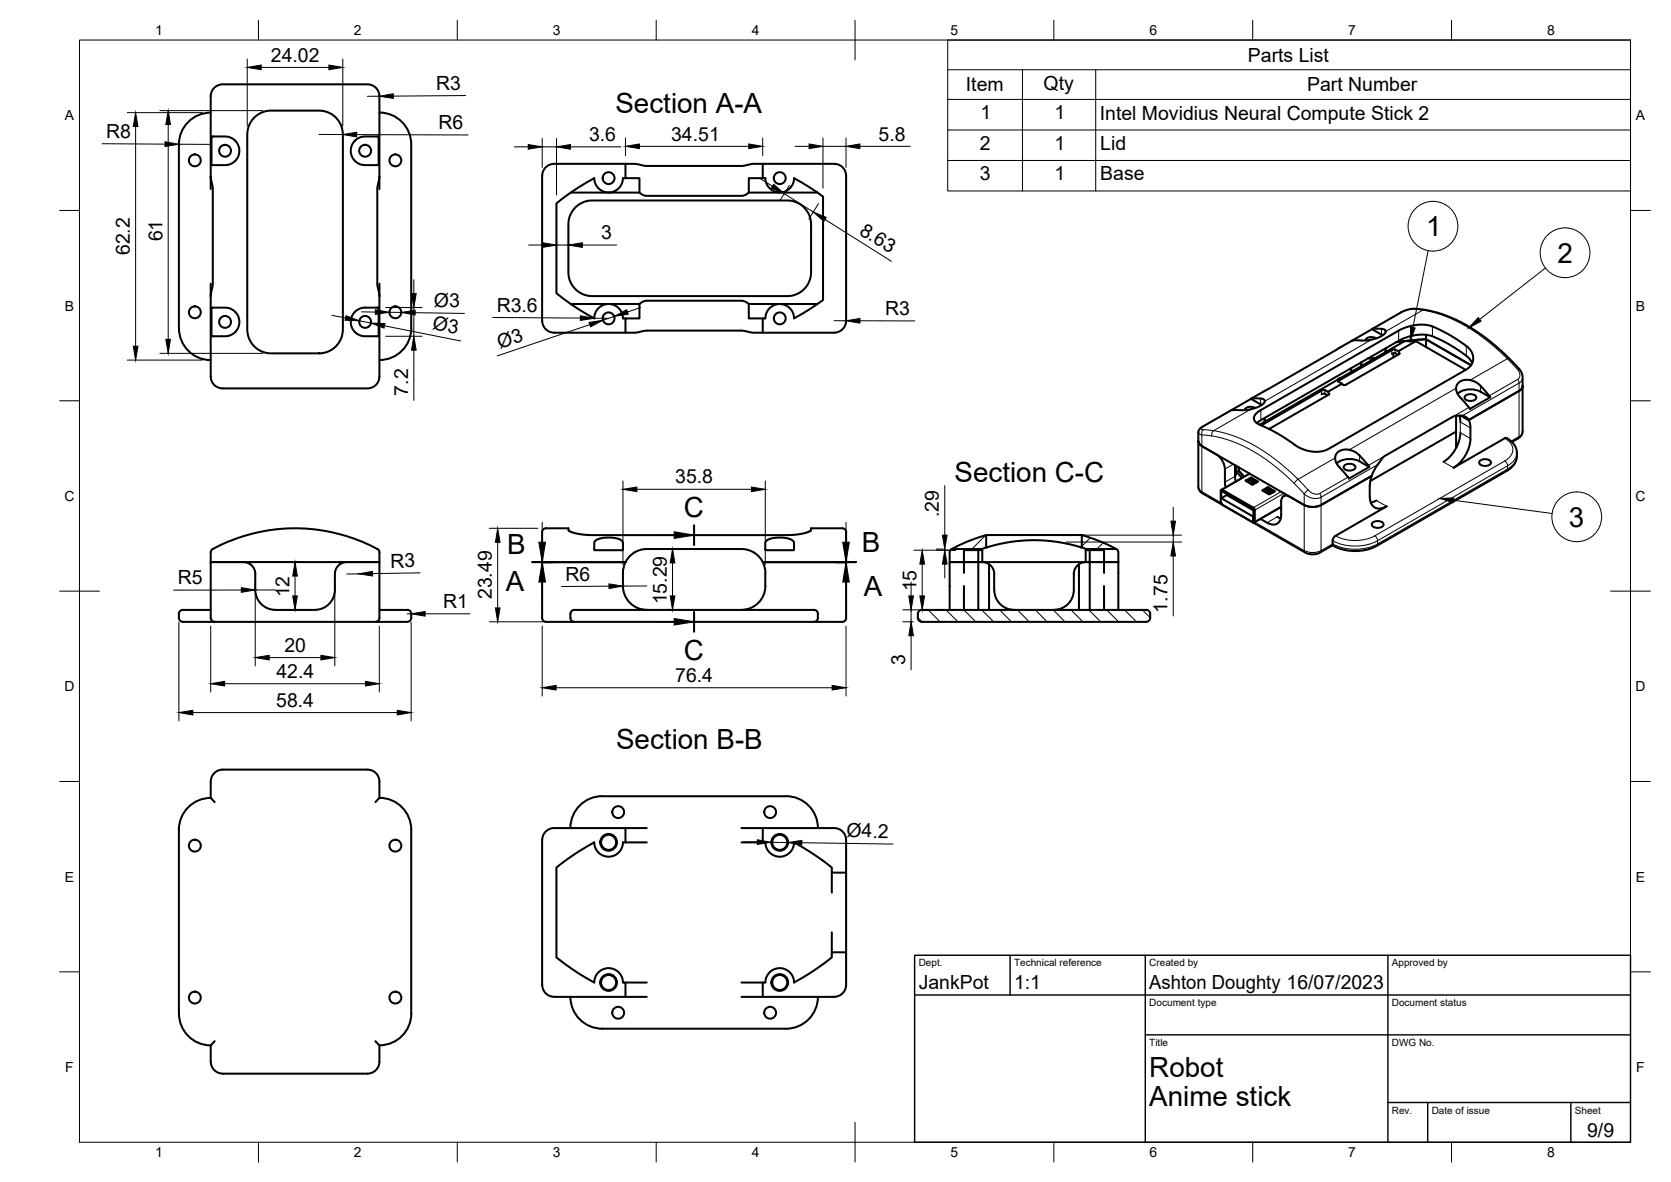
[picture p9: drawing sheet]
<svg xmlns="http://www.w3.org/2000/svg" width="420mm" height="297mm" viewBox="0 0 420 297" stroke-linecap="round" stroke-linejoin="round" font-family="sans-serif">
<!-- layer: Visible -->
<g fill="none" stroke="#000" stroke-width=".51">
<path d="M45 36.3v46.2a8 8 0 0 0 8 8M53 28.3a8 8 0 0 0-8 8M53.2 34.3l4.1 .1 1 .3 .9 .7 .8 1.3 .2 1.6-.4 1.2-.8 1.1-1.1 .7-.7 .2h-4zM64.1 29.4l1.8-1.2 1.7-.4h13.2l1.7 .4 1.6 1 1.2 1.5 .6 1.3 .3 1.8v49.5l-.5 1.8-.8 1.4-1.2 1.2-1.6 .8-1.6 .3-13.5-.1-1.3-.4-1.4-.9-1.3-1.5-.6-1.3-.2-1.8v-49l.4-2.3zM89.2 35.4l.9-.7 1-.3 4.1-.1v7.2h-4l-1.1-.4-.9-.7-.7-1-.3-1.1 .2-1.6zM95.4 28.3a8 8 0 0 1 8 8M103.4 36.3v46.2a8 8 0 0 1-8 8M53 44.4l.5 2.9v24.2l-.5 2.9M53 44.4v-20.6l.4-1.1 .6-.8 .8-.5 1-.2h36.8l1.3 .4 1.1 1.1 .4 1.3v20.4M53 44.4v3.1M95.4 44.4l-.5 2.9v24.2l.5 2.9M95.4 44.4v3.1"/>
<path d="M143.5 48.4h17.3l.9 .6 .7 .2h24.2l.7-.2 1-.6h17.2M144.5 52.3l1.8-1.3 2.3-.6h49.6l1.5 .2 1.5 .7 1.3 1.2 .8 1.2 .6 1.7v13.2l-.2 1.6-.9 1.8-1.4 1.3-1.6 .8-1.6 .3h-49.6l-1.4-.2-1.8-.9-1.2-1.2-.8-1.4-.5-1.7v-13.2l.5-1.7zM157.3 41.2h-18a3 3 0 0 0-3 3v36.4a2.99 2.99 0 0 0 3 3h18M157.3 44.8h-.7a3.6 3.6 0 0 1-3.6 3.6 3.6 3.6 0 0 1-3.6-3.6l-3.9 2.3-5.6 4v22.6l5.6 4 3.9 2.3a3.6 3.6 0 0 1 3.6-3.6 3.6 3.6 0 0 1 3.6 3.6h.7M191.8 41.2h-2.4l-2.8 .5h-24.2l-2.7-.5h-2.4v3.6h3.5v3.6M191.8 44.8h-3.5v3.6M192.4 44.8h-.6v-3.6h18a2.99 2.99 0 0 1 2.9 3v36.4a2.99 2.99 0 0 1-2.9 3h-18M192.4 44.8a3.6 3.6 0 0 0 3.7 3.6 3.6 3.6 0 0 0 3.6-3.6l3.7 2.2 3.5 2.4v26l-3.5 2.4-3.8 2.2a3.6 3.6 0 0 0-3.5-3.6 3.6 3.6 0 0 0-3.7 3.6M53 74.4v20.6l.4 1.1 .6 .8 .8 .5 1 .2h36.8l1.3-.4 1.1-1.1 .4-1.3v-20.4M53 71.3v3.1M53.2 77.3l4 .1 1 .3 1 .7 .8 1.3 .2 1.5-.3 1.2-.9 1.2-1 .6-1 .3h-3.8zM89.2 78.4l.9-.7 1.1-.3 4-.1v7.2l-4.1-.1-1-.3-.9-.7-.7-1-.3-1.2 .2-1.5z"/>
<path d="M95.4 71.3v3.1M143.5 76.4h17.3M160.8 76.4l.7-.5 .9-.3h24.5l1.4 .8v3.6h3.5v3.6h-2.4l-2.8-.5h-24.2l-2.7 .5h-2.4v-3.6h3.5zM188.3 76.4h17.2M191.8 80h.6M332.3 99.1l.7-.2 .8 .4M336.4 95.8l1.3 .9h.7M336.4 95.8l13.7-7.9 .7-.1 .8 .5 .3 .6-13.5 7.8M337.3 94.9l-.9 .5M337.4 96.4l-3.5 2.1M339.7 92.5v1M342.3 91v.7v-.6"/>
<path d="M345 82.7l2.7 1.6M345 82.7l-5 2.9M345 82.7h2.8l.5 .3 .1 .4-.4 .6-.7 .5-1.8 .7-2.1 .4h-3.4l-25.4 14.6M345 82.7l7.9-4.5 1.9-.6h1.9l4.7 1 4.8 1.8 4.4 2.4 4.7 3.5 3.2 2.8 3.2 3.3 .8 1 .3 .9v14.5l-.6 1.1-2 1.2M345.7 90h-1.7M346 85a1.83 1.83 0 0 0-2.7 .5M348.4 87.5v1M348.4 88l-.1 .5M350 88.9l.7-.2 .8 .4M350.4 88.8v1M351.1 86l7.5-.8 11.3 6.6M351.6 88.3l4.4-2.6 12.5 7.2"/>
<path d="M356 85.7h-2.8l-36.5 21M358.6 84.1v3.1M366.5 99a5.1 5.1 0 0 1 5.8-.6l2.4 1.4M366.7 96.2l.8-.5 1.1-.3 .9 .1 1.3 .4 1.5 1.1 2.4 2.8-5.1 3-2.7-3.2-.5-.9-.3-1.4zM368.4 99.5a1.95 1.95 0 0 1 2.8 .3 1.29 1.29 0 0 1-1.7 1 .9 .9 0 0 1-1-.3 .9 .9 0 0 1-.1-1zM370.2 91.3l-1-1.5-2.1-1.5-3.7-2.3-3-1.4-2.6-.5-3.4 .4-2.5 1-34.9 20.1-1 .7M382.8 97a1.49 1.49 0 0 1-.8 1.2l-12.7 7.4M301.3 110.9a1.49 1.49 0 0 0 .9 1.2M308 117.9l-.2-1.2-1-1.7-.9-.8-3.7-2.1 25.7 14.8M308 117.9v3.3M309.7 103l-7.3 4.2-.8 .6-.2 .5-.1 14.2 .3 .8 .7 .7 26.3 15.1 1.2 .2 1.6-.2 3.7-2.1M309.7 103.1h2.2"/>
<path d="M310.5 116.9l.2 4.1M310.7 117v1.3l1.6 1.8M311 118.6l-.5 1.2M311.4 117.4v.9l1.4 1.5-1.4-1.5zM314.2 119l-7.1 4.1M314.6 100.2h2.6l.6 .2 .2 .4-.6 .9-1.3 .7-2.2 .6-2 .1M315.6 102.5a1.83 1.83 0 0 0-2.7 .6M315.7 104.1l1.1-.9 35.1-20.2 2.5-1 2-.4h1.6l1.4 .2 1.6 .6 4 2 3.2 2.1 1.3 1.2 .8 1.4 .1 1-.2 1.1-.5 .8-.7 .7-35.1 20.2-1.1 .4-1.4 .2h-1.5l-1.6-.4-1.7-.7-5.3-3.4-5.5-2.8-.5-1 .1-.6zM317 101.6l-2.4-1.4-5 2.9M317 101.6l.3 .2M317.1 106.9l15.2-8.7 .7-.2 .9 .5 .3 .6-15.1 8.7M318 105v1"/>
<path d="M318.1 105.5l-.2 .5M338 117a1.95 1.95 0 0 1 2.8 .3 1.29 1.29 0 0 1-1.7 1 .9 .9 0 0 1-1-.3 .9 .9 0 0 1-.1-1zM341.9 114.5l-1.1-.9-1.6-.6h-1.4l-1 .4-.7 .5-.4 1 .3 1.4 .8 1.1M341.9 116l2.4 1.4M341.9 114.5l2.4 2.8M341.9 115.9a5.3 5.3 0 0 0-5.8 .6M344.3 117.4l-5.1 2.9-2.4-2.9M344.9 119.6l-13.3 7.6-1.9 .2-1.8-.5M346.5 116.7a9.3 9.3 0 0 0-2.1 5.4 5.9 5.9 0 0 0 1 5.3 2.72 2.72 0 0 0 3.3-.2l-12.9 7.5-.5 .5-.2 .7M366.1 104.5l.1 8M366.1 108.5l-21.6 12.4M366.9 104.4l.3 1.6"/>
<path d="M367.2 108.7a9.4 9.4 0 0 1-4.2 7.4M367.4 104.5l1.9 1.1M367.7 104.5h-1.2l-1.2 .3-17 9.7-.6 .5-1.3 1.7M367.7 104.5l1.1 .4 .5 .6M369.3 105.5l.4 1.1v.9a10.3 10.3 0 0 1-2.9 9l-1.3 1 13-7.4h.4l1.3 1 .7 .8 .4 1.2 .1 1.8-.2 1-.7 1.1-1.1 1-33.4 19.3-2.6 .9-3 .3-2.9-.4-2.4-1.1M372.1 115.9a1.95 1.95 0 0 1 2.8 .2 1.29 1.29 0 0 1-1.7 1 .9 .9 0 0 1-1-.3 .9 .9 0 0 1-.1-.9zM53.5 138l3.8-1.9 6.5-2.1 3.7-.7 5.7-.5 5.8 .2 5.2 .9 4.6 1.4 4 1.6 2.1 1.1M94.9 137.9l.5 .7v2.7h-42.4v-2.7l.5-.7M137.3 132.8h5.6l.1 .6 .9 .4 2.4 .5 2.3 .2h49.6l2.4-.2 2-.4 1.3-.5v-.6h7.9a.97 .97 0 0 1 1 .9M137.3 132.7a1.09 1.09 0 0 0-1 1.2v21.4a1.01 1.01 0 0 0 1 1M149.6 136l.8-.5 1.3-.3 1.8-.1 1.8 .3 .9 .3 .4 .5v2.1h-7.2v-1.9zM159.5 138.9l1.3-.7 1.5-.2h24.4l2 .4a6.2 6.2 0 0 1 3.1 2.9"/>
<path d="M159.5 138.8l-1.3 1.1-.9 1.4M192.7 135.9l1-.5 1.5-.3h1.7l1.8 .4 .6 .3 .3 .5v2h-7.2v-1.8zM212.7 133.8v21.5M239.3 138l3.7-1.8 5-1.7v3.1l-1.2 .4zM239.3 138l-.5 .7v2.6h3.6v-3.1h3.6M246 138.2h1v3.1M246 138.2v15.1M246.8 138l-.8 .2M248 137.6l5.4-1.3 6-.6 3.2 .1 3.5 .4 5.9 1.4M248 134.5h.1M248 134.5h24v3.1l1.2 .4h7.5l-3.8-1.8-4.9-1.7M273.2 138l.8 .2h3.6v3.1"/>
<path d="M280.7 138l.5 .7v2.6h-38.8h4.6M306.9 123.4l.3-.1 8 4.5 .1 3.4-.3 .1-7.8-4.5-.3-.5v-2.9M307 123.3l.4-.2 7.8 4.5M307.1 125.2l8 4.6M307.1 126.4l.1 .2zM307.2 123.4l7.9 4.6M307.2 123.4l-.1 .1v1.7M308 121.1l.2 1.4M308.5 124.4l6.7 3.9M308.6 124.2l-1.5 1M309.2 124.6h.1M313.2 120.7l1.7 1.1 1.3-.7"/>
<path d="M313.4 120.9l1.2-.7 1.5 .9M314.5 120l-1.3 .7M314.5 120h.2M314.7 120l1.5 .9M314.7 120.3v.4l.5 .3-.5 .3M314.7 120.6l-1 .5M314.8 121.5l-.2 .2M315 127.9l.2 .2M315.1 131l-.1 .1M315.2 128.2v2.8l-.2 .1 .2-.1v-1.2M315.2 121.1h.1M315.2 127.6l.3 .6v2.8v.2l-.4 .1"/>
<path d="M315.2 121v.1M315.3 120.7v.4M315.3 121.6l-.6 .1M315.8 121l-1.5 .4M315.8 121.3l-1 .2M316.2 120.9v.2M316.9 130.4l1.7 1M317.5 123.2l1.3-.8 1.7 1-1.5 .8M317.5 123.3l1.5 .9M317.5 123.2v.1M317.6 123.4l1.2-.7 1.6 .9M318.6 123.1l-.9 .2"/>
<path d="M318.6 122.9l-.4 .1M318.9 122.9l-.3 .2h.2M319.1 123l-.3 .1 .3-.3v.6M319.1 123.4l.4 .2M319.1 123.4l-.8 .4M319.5 123.1v.5M319.6 124l-.5 .1M320 123.7l-1.1 .4M320 123.7h.1M320.1 123.4l-1.6 .5M321.2 129.9l.8 .4M322.1 127.4l-6.7 3.9"/>
<path d="M323.4 124.3l-.7 .4M327.9 126.9l-3.6-2.1a1.29 1.29 0 0 0-1.5-.1 1.29 1.29 0 0 0-.7 1.3v3.3a2.15 2.15 0 0 1-1 2.3 2.15 2.15 0 0 1-2.5-.2M335.1 135.9v1.1M345.1 131.4a1.95 1.95 0 0 1 2.8 .3 1.29 1.29 0 0 1-1.7 .9 .9 .9 0 0 1-1-.2 .9 .9 0 0 1-.1-1zM346.1 125.8l-1.4 .5M46 153.3h7M46 156.3h8M46 153.3a1.01 1.01 0 0 0-1 1v1a1.01 1.01 0 0 0 1 1M54 156.3h40.4M61.2 141.3h-8.2v14a1.01 1.01 0 0 0 1 1M61.2 141.3a2.99 2.99 0 0 1 3 2.9v4.1M62.9 141.3v.5"/>
<path d="M64.2 148.2a5 5 0 0 0 5 5.1h10a5 5 0 0 0 5-5.1M84.2 148.3v-4.1a2.99 2.99 0 0 1 3-2.9h8.2v14a.97 .97 0 0 1-1 1M85.5 141.3v.5M95.4 153.3h6.1a1.91 1.91 0 0 1 1.8 .6 2.05 2.05 0 0 1-.5 2.3l-8.4 .1M136.3 141.3h21zM144.4 153.3h60.2M144.4 153.3a1.01 1.01 0 0 0-1 1v1a1.01 1.01 0 0 0 1 1M156.6 144a9.3 9.3 0 0 0 1.2 6.8 6 6 0 0 0 4.8 2.5M157.3 141.3l-.5 1.3-.2 1.4M191.8 141.3h20.9M191.8 141.3l.5 1.3 .1 1.4M192.4 144v3.3"/>
<path d="M192.4 147.3a6 6 0 0 1-6 6M204.6 153.3a1.01 1.01 0 0 1 1.1 1M205.6 154.3v1M205.7 155.3a1.01 1.01 0 0 1-1.1 1M212.8 155.3a1.53 1.53 0 0 1-1.9 1h-73.6M231.1 153.5l.7-.2h56.4a.97 .97 0 0 1 1 1v1a1.04 1.04 0 0 1-1 1h-56.4a1.01 1.01 0 0 1-1-1v-1zM242.4 144v-2.7h-3.6v12M242.4 147.3v6M247 141.3l.8 .1 .9 .4v11.5M248.7 141.8l.7 .7 .6 1.3v4.5M250 148.2a5 5 0 0 0 5 5.1M270 148.2a5 5 0 0 1-5 5.1"/>
<path d="M271.3 141.8l-.7 .7-.6 1.3v4.5M271.3 141.8v11.5M273 141.3v-3.1h1v15.1M273 141.3h4.6M273 141.3l-.8 .1-.9 .4M277.6 147.3v6M277.6 141.3h3.6v12M277.6 141.3v2.7M53 196.4v4.1M53 196.4a2.99 2.99 0 0 1 3-3h36.4a2.99 2.99 0 0 1 3 3M95.4 196.4v4.1M53 200.5l1 1.1"/>
<path d="M53 200.5a8 8 0 0 0-8 8v46.2a8 8 0 0 0 8 8M95.4 200.5l-1 1.1M95.4 200.5a8 8 0 0 1 8 8v46.2a8 8 0 0 1-8 8M143.4 208.1a8 8 0 0 1 8-8h46.2a8 8 0 0 1 8.1 8M157.3 211.7h5.3M157.3 208.1h5.3M157.3 208.1h-18a2.99 2.99 0 0 0-3 3v36.4a3 3 0 0 0 3 3h18v-3.6h-.7a3.6 3.6 0 0 0-3.6-3.6 3.6 3.6 0 0 0-3.6 3.6l-3.9-2.3-5.6-4v-22.6l5.6-4 3.9-2.3a3.6 3.6 0 0 0 3.6 3.6 3.6 3.6 0 0 0 3.6-3.6h.7M157.3 208.1v3.6M186.4 208.1h5.4v3.6h-5.4M191.8 208.1h18a2.99 2.99 0 0 1 2.9 3v36.4a2.99 2.99 0 0 1-2.9 3h-18M191.8 211.7h.6M192.4 211.7a3.6 3.6 0 0 0 3.7 3.6 3.6 3.6 0 0 0 3.6-3.6l3.7 2.2 5.1 3.6a1.22 1.22 0 0 1 .6 1.6v.2h3.6"/>
<path d="M209.1 219.3v5M209.1 234.3v5M212.7 239.3h-3.6v.4a1.38 1.38 0 0 1-.9 1.6l-4.8 3.4-3.8 2.2a3.6 3.6 0 0 0-3.5-3.6 3.6 3.6 0 0 0-3.7 3.6M143.4 250.5a8 8 0 0 0 8 8h46.2a8 8 0 0 0 8.1-8M157.3 246.9h5.3M157.3 250.5h5.3M186.4 246.9h5.4M191.8 246.9v3.6h-5.4M191.8 246.9h.6M53 262.7v4.1M53 266.8a2.99 2.99 0 0 0 3 3h36.4a3 3 0 0 0 3-3M54 261.6l-1 1.1"/>
<path d="M94.4 261.6l1 1.1v4.1"/>
<circle cx="56.6" cy="37.9" r="1.49"/>
<circle cx="91.8" cy="37.9" r="1.49"/>
<circle cx="49" cy="40.3" r="1.49"/>
<circle cx="99.4" cy="40.3" r="1.49"/>
<circle cx="153" cy="44.8" r="1.49"/>
<circle cx="196.1" cy="44.8" r="1.49"/>
<circle cx="49" cy="78.5" r="1.49"/>
<circle cx="99.4" cy="78.5" r="1.49"/>
<circle cx="56.6" cy="80.9" r="1.49"/>
<circle cx="91.8" cy="80.9" r="1.49"/>
<circle cx="153" cy="80" r="1.49"/>
<circle cx="196.1" cy="80" r="1.49"/>
<circle cx="49" cy="212.5" r="1.49"/>
<circle cx="99.4" cy="212.5" r="1.49"/>
<circle cx="153" cy="211.7" r="1.89"/>
<circle cx="153" cy="211.7" r="2.11"/>
<circle cx="155.4" cy="204.1" r="1.49"/>
<circle cx="193.6" cy="204.1" r="1.49"/>
<circle cx="196.1" cy="211.7" r="1.89"/>
<circle cx="196.1" cy="211.7" r="2.11"/>
<circle cx="49" cy="250.7" r="1.49"/>
<circle cx="99.4" cy="250.7" r="1.49"/>
<circle cx="153" cy="246.9" r="1.89"/>
<circle cx="153" cy="246.9" r="2.11"/>
<circle cx="155.4" cy="254.5" r="1.49"/>
<circle cx="193.6" cy="254.5" r="1.49"/>
<circle cx="196.1" cy="246.9" r="1.89"/>
<circle cx="196.1" cy="246.9" r="2.11"/>
</g>
<!-- layer: Visible Narrow -->
<g fill="none" stroke="#000" stroke-width=".25">
<path d="M352.3 78.5l-7.1 4.1M352.3 78.5h-.1M355.6 77.6h-.4M357.8 77.9a7.1 7.1 0 0 0-3.6-.1l-1.9 .7M358.2 77.8l-.4 .1M319 97.7l-4.2 2.4M332.3 98.2v.9M333.1 98v.9M334.2 99v.1M336.5 95.8v.1M339.7 92.9l.5 .3M340.1 85.5l-4.2 2.5"/>
<path d="M341.7 91.4l.6 .3v.3M344.9 85.3l-26.9 15.5M347.4 82.6v1.5M348.4 83.3l9.4-5.4 2.9 .7 2.6 .8 5.4 2.6 5.1 3.5 5.2 4.7-9.3 5.3M349.9 88v.9M350.8 87.8v.9M351.7 83.1v2.5M351.9 88.8v.1M360.2 82v2.5M366.1 97.6l-26.8 15.4M368.7 86.9v2.5M372.3 97v1.5"/>
<path d="M379.5 90.1h-.5l2.6 2.7M381.6 92.8l.6 1.3-.1 .7-.4 .5-7.2 4.2M381.6 95.3l.4 1M382 96.3l-14.3 8.2M382 96.3v13.4M382 92.7l-.4 .1M382.8 94.8l-.1 .8-.7 .7M301.3 108.7l.3 .4 .6 .2M302.2 109.3l2.5 .2M302.2 109.3v14.3l4.7 2.7M302.6 107.2l-.6 .4v.3l3.2 .3M302.6 107.2h-.2"/>
<path d="M302.6 108a1.15 1.15 0 0 0-.4 1.3M304.7 109.5l4.8 1.3 2.9 1.2 2.7 1.4 2.9 1.9 2.7 1.9 4.7 4.3M305.2 108.2l3.2 .8 2.6 .9 5.4 2.7 5.1 3.5 4.9 4.3M305.2 108.2a1.24 1.24 0 0 0-.5 1.3M309.7 103.1l-7.1 4.1M310.1 116.7l-2.1 1.2M310.5 119.7l-2.5 1.5M314.3 119.1l-7.1 4.2M314.5 102.9l-9.3 5.3M317 100.1v1.5M317 103v2.6M335.7 115.1l-9.3 5.3"/>
<path d="M338.9 119.9l-7.1 4.1M341.9 114.5v1.5M346.4 116.7l-14.2 8.3M348.3 114.5l-4.3 2.5M362.9 116.1l2.6 1.4M369.4 102.4l-4.3 2.4M369.7 107.5l-2.5-1.4v2.6l2.5 1.5M378.4 115.9l-32.7 18.8M378.4 110.1a2.96 2.96 0 0 1 1.4 4.6l-1.4 1.1M378.4 115.8l.5 .6 .2 .7M379.1 117.9l-32.7 18.8v-.8M379.1 117.1l-32.7 18.8"/>
<path d="M379.1 117.1v.8M379.1 117.9l-.2 .4M381.4 113.8a3.9 3.9 0 0 1-2.3 3.2M381.4 114.6a3.9 3.9 0 0 1-2.3 3.3M382 109.7l-2.1 1.2M382 109.7l-.2 .5M382.8 108.5a1.49 1.49 0 0 1-.8 1.2M301.3 122.3a1.49 1.49 0 0 0 .9 1.2M302.2 123.5l.2 .5M307.2 123.4l-.1 .1M313.2 120.7v.1M314.5 120v.3"/>
<path d="M314.5 121.3l.3 .2M314.7 120v.3M315.2 131l-.2 .1M315.5 131.2l12.4 7.2M316.2 120.9v.2M317.5 123.2v.1M318.7 122.5v.2M318.7 123.7l.4 .3M318.9 122.5v.2M320.5 123.4v.1M321.1 129.9l-2.5 1.5M322.1 123.6l-7.1 4.1"/>
<path d="M322.1 127.2l-6.8 3.9M322.8 124l-7.5 4.2M325.4 121.5l2.5 2.6M326.4 120.4l-1 1.1M326.4 120.4l2.5 2.8M327.9 138.4l.2 .4M327.9 124.1l1.2 .8 1.2 .4 1.1-.1 .8-.2M327.9 124.1v14.3M327.9 138.4l1.2 .4 1.3 .1 1.8-.5M328.9 123.2l1.3 .8 .9 .2 .7-.2M328.9 123.1l-1 1M331.8 124l.4 1"/>
<path d="M332.2 125v13.4l2.9-1.7M332.2 138.4l-.2 .4M335.1 135.9a12.6 12.6 0 0 0 11.3 0M335.1 136.7a12.6 12.6 0 0 0 11.3 0M335.8 134.7a10.9 10.9 0 0 0 9.9 0M345.7 134.6l.5 .6 .2 .7M346.1 125.8l2.6 1.4M346.4 136.7l-.2 .5"/>
</g>
<!-- layer: Visible -->
<circle cx="315.2" cy="121.1" r=".25" fill="#000"/>
<!-- layer: BORDER -->
<g fill="none" stroke="#000" stroke-width=".25">
<path d="M20 10.1h390v276.9h-390zM65 5.1v5M115 5.1v5M165 5.1v5M215 5.1v10M265 5.1v5M315 5.1v5M365 5.1v5M15 52.9h5M410 52.9h5M15 100.7h5M410 100.7h5"/>
<path d="M15 148.6h10M405 148.6h10M15 196.4h5M410 196.4h5M15 244.2h5M410 244.2h5M65 287v5M115 287v5M165 287v5M215 282.1v9.9M265 287v5M315 287v5"/>
<path d="M365 287v5"/>
</g>
<!-- layer: TITLEBLOCK -->
<path d="M230 240.1h180v46.9h-180zM230 250h180M254 240.1v9.9M288 240.1v46.9M349 240.1v46.9M288 260.1h122M349 277.1h61M359 277.1v9.9M395 277.1v9.9" fill="none" stroke="#000" stroke-width=".36"/>
<!-- layer: Parts Lists -->
<path d="M238.3 10.1h171.7v37.9h-171.7zM238.3 17.5h171.7M257.1 17.5v30.5M275.5 17.5v30.5M238.3 25h171.7M238.3 32.7h171.7M238.3 40.3h171.7" fill="none" stroke="#000" stroke-width=".25"/>
<!-- layer: Balloons -->
<g fill="none" stroke="#000" stroke-width=".25">
<path d="M359.1 63l-3.8 19.3M388.6 67.4l-16.6 12.9M365.5 125.7l24.7 3.3"/>
<circle cx="360.3" cy="56.9" r="6.3"/>
<circle cx="393.5" cy="63.5" r="6.3"/>
<circle cx="396.5" cy="129.9" r="6.3"/>
</g>
<path d="M354.7 82.2l1.1 .2-1.2 3.4zM371.7 79.8l.7 .9-3.1 1.7zM362 125.3l3.5-.2-.1 1.2z" fill="#000" stroke="#000" stroke-width=".25"/>
<!-- layer: Section Lines -->
<path d="M174.5 132v5M133.8 141.3h5M174.5 153.8v5M210.2 141.3h5" fill="none" stroke="#000" stroke-width=".51"/>
<path d="M136.3 131.3v5M164.5 134.5h5M212.7 131.3v5M136.3 146.3v5M164.5 156.3h5M212.7 146.3v5" fill="none" stroke="#000" stroke-width=".25"/>
<path d="M135.5 136.3h1.7l-.9 5zM169.5 133.6l5 .9-5 .8zM211.9 136.3h1.7l-.9 5zM136.3 141.3l.9 5h-1.7zM169.5 155.4l5 .9-5 .8zM212.7 141.3l.9 5h-1.7z" fill="#000" stroke="#000" stroke-width=".25"/>
<!-- layer: Hatching -->
<g fill="none" stroke="#000" stroke-width=".25">
<path d="M240.5 137.3l-.6 .7M247.8 134.5l-3.4 3.5M274.2 135.1l-2.2 2.2M277.4 136.4l-1.6 1.6M280.4 137.8l-.1 .2M230.8 155.2l1.1 1.1M233.4 153.3l3 3M237.8 153.3l3.1 3M242.3 153.3l3 3M246.8 153.3l3 3M251.3 153.3l3 3M255.8 153.3l3 3"/>
<path d="M260.3 153.3l3 3M264.8 153.3l3 3M269.3 153.3l3 3M273.8 153.3l3 3M278.3 153.3l3 3M282.7 153.3l3 3M287.2 153.3l2 1.9"/>
</g>
<!-- layer: FD_Dimensions -->
<g fill="none" stroke="#000" stroke-width=".25">
<path d="M62.2 14.8v16.9M65.7 16.9h17M86.2 14.8v16.9M25.7 36.1l15.8 .1M32 28.3h18.9M34.1 31.8v55.2M40.2 27.8h25.9M42.3 31.3v54M45 36.2l8 .1M80.2 33.8h6M89.7 33.8l28 .1M95.4 24.2h-3"/>
<path d="M117.1 24l-18.2 .2M129.3 36.9h3.5M136.3 34.8v7.3M136.3 36.9h3.6M139.9 34.8v14.2M143.4 36.9h12.7M157.3 34.7v4.4M160.8 36.8h27.5M191.8 34.7v4.4M199.9 36.8h3.5M206.9 34.7v12.6M206.9 36.8h5.8"/>
<path d="M212.7 34.7v7.4M216.2 36.8h12.7M191.3 44.9l2.9 1.9M197.2 48.7l7.3 4.6M198.5 46.6l-2.4 3.8M205.8 51.2l-2.4 3.8M207.4 55.1l16.7 10.6M83.4 79.2l3.5 .7M90.9 78.4h3.5M97 77.3h9.2M97.9 78.5h3M104.1 70.3v3.5"/>
<path d="M104.1 77.3v7.2M104.4 78.6l12.4 .2M123.9 79.8l22 .1M132.9 61.6h3.5M139.9 61.6h3M146.4 61.6h8.6M149.4 80h3.6M154.5 79.5l-2.9 1M161.1 77.3l-3.3 1.1M32 90.5h18.9M40.2 88.8h25.9M90.3 80.6l3 .6"/>
<path d="M96.7 81.9l19.1 3.8M97 84.5h9.2M104.1 88v12.6M148.3 81.6l-23.3 7.8M209.7 80.6h3M216.2 80.6l13.8 .1M123 132.8h12.2M125.1 136.3v16.5M156.6 120.9v21M160.1 123h28.8M192.4 120.9v21M229.8 138.3h10.5"/>
<path d="M235.5 138h1.7M237.6 122v12.5M237.6 138v.3M268.1 134.5h29M268.1 136.2h29M295 127.5v3.5M295 134.5v1.7M295 139.7v15.1M45 156.4v24.8M53 157.4v16.5M60.7 148.3h-17M63.3 141.3h13"/>
<path d="M64.2 146.4v21M64.2 148.3h5M74.2 144.8v5M84.2 146.4v21M90.2 144.2l-3 .1M95.4 157.4v16.5M103.4 156.4v24.8M103.4 154.2l-1 .1M105.6 144l-11.9 .2M106.9 154.2h11.3M123 156.3h14.2M136.3 157.4v17.5"/>
<path d="M153.1 147.3l-11.9 .1M162.6 147.3h-6M169.1 141.5v8.3M212.7 157.4v17.5M227 153.3h2.7M227 156.3h2.7M229.1 146.3v3.5M229.1 153.3v3M229.1 159.8v8.5M229.8 153.3h10.5M231.9 141.8v8M237.6 141.8v3.5"/>
<path d="M48.5 179.1h51.4M56.5 171.8h35.4M67.7 165.3h13M139.8 172.8h69.4M186.9 211.6h3.5M193.9 211.7h4.2M201.6 211.8l23 .3"/>
</g>
<g fill="#000" stroke="#000" stroke-width=".25">
<path d="M62.2 16.9l3.5-.6v1.2zM82.7 16.3l3.5 .6-3.5 .6zM34.1 28.3l.6 3.5h-1.2zM41.5 35.6l3.5 .6-3.5 .6zM42.3 27.8l.6 3.5h-1.2zM86.2 33.8l3.5-.6v1.2zM95.4 24.2l3.5-.6v1.1zM132.8 36.3l3.5 .6-3.5 .6zM139.9 36.9l3.5-.6v1.2zM157.3 36.8l3.5-.6v1.1zM188.3 36.2l3.5 .6-3.5 .5zM203.4 36.2l3.5 .6-3.5 .5z"/>
<path d="M212.7 36.8l3.5-.6v1.1zM194.5 46.3l2.7 2.4-3.3-1.4zM204.5 53.3l3.3 1.3-.7 1zM87 79.3l3.3 1.3-3.5-.1zM94.4 77.8l3.5 .7-3.5 .5zM103.5 73.8h1.1l-.5 3.5zM100.9 78.5l3.5-.5v1.1zM136.4 61l3.5 .6-3.5 .6zM145.9 79.4l3.5 .6-3.5 .5zM142.9 61.6l3.5-.6v1.2zM154.5 79.5l3.1-1.7 .3 1.2zM33.5 87h1.2l-.6 3.5z"/>
<path d="M41.7 85.3h1.2l-.6 3.5zM93.3 81.2l3.5 .1-.2 1.2zM104.1 84.5l.5 3.5h-1.1zM148.1 81l3.5-.5-3.1 1.6zM212.7 80.6l3.5-.6v1.2zM125.1 132.8l.6 3.5h-1.1zM156.6 123l3.5-.6v1.2zM188.9 122.4l3.5 .6-3.5 .6zM237 134.5h1.1l-.5 3.5zM294.4 131h1.2l-.6 3.5zM295 136.2l.6 3.5h-1.2zM60.7 147.7l3.5 .6-3.5 .6z"/>
<path d="M74.2 141.3l.6 3.5h-1.2zM73.6 149.8h1.2l-.6 3.5zM90.2 144.2l3.5-.6v1.1zM103.4 154.2l3.5-.5v1.1zM124.6 152.8h1.1l-.6 3.5zM153.1 146.7l3.5 .6-3.5 .6zM168.5 149.8h1.2l-.6 3.5zM169.1 138l.6 3.5h-1.2zM228.5 149.8h1.2l-.6 3.5zM229.1 156.3l.6 3.5h-1.2zM231.9 138.3l.6 3.5h-1.2zM231.3 149.8h1.2l-.6 3.5z"/>
<path d="M237.6 138.3l.5 3.5h-1.1zM45 179.1l3.5-.6v1.2zM53 171.8l3.5-.6v1.2zM64.2 165.3l3.5-.6v1.1zM80.7 164.7l3.5 .6-3.5 .5zM91.9 171.2l3.5 .6-3.5 .6zM99.9 178.5l3.5 .6-3.5 .6zM136.3 172.8l3.5-.6v1.2zM209.2 172.2l3.5 .6-3.5 .6zM190.4 211l3.5 .7-3.5 .5zM198.1 211.7l3.5-.5v1.2z"/>
</g>
<g font-size="7">
<text x="154.7" y="28.3">Section A-A</text>
<text x="358.6" y="59.4">1</text>
<text x="391.6" y="66">2</text>
<text x="240" y="121.2">Section C-C</text>
<text x="172" y="129.9">C</text>
<text x="394.5" y="132.3">3</text>
<text x="127.6" y="139.3">B</text>
<text x="216.7" y="138.8">B</text>
<text x="127.2" y="148.6">A</text>
<text x="217.2" y="149.7">A</text>
<text x="172" y="165.8">C</text>
<text x="154.9" y="188.3">Section B-B</text>
<text x="289" y="270.6">Robot</text>
<text x="289" y="278.1">Anime stick</text>
</g>
<g font-size="4.9">
<text x="68.1" y="15.5">24.02</text>
<text x="313.8" y="15.5">Parts List</text>
<text x="109.7" y="22.6" transform="rotate(-1 109.7 22.6)">R3</text>
<text x="242.9" y="23">Item</text>
<text x="262.4" y="22.5">Qty</text>
<text x="328.7" y="23">Part Number</text>
<text x="246.5" y="29.9">1</text>
<text x="265.1" y="29.9">1</text>
<text x="26.7" y="34.7">R8</text>
<text x="110.3" y="32.4">R6</text>
<text x="148.1" y="35.4">3.6</text>
<text x="168.8" y="35.3">34.51</text>
<text x="220.9" y="35.3">5.8</text>
<text x="276.5" y="30">Intel Movidius Neural Compute Stick 2</text>
<text x="246.4" y="37.6">2</text>
<text x="265.1" y="37.6">1</text>
<text x="276.6" y="37.7">Lid</text>
<text x="246.3" y="45.2">3</text>
<text x="265.1" y="45.2">1</text>
<text x="276.6" y="45.3">Base</text>
<text x="215.9" y="58.7" transform="rotate(32 215.9 58.7)">8.63</text>
<text x="32.6" y="64.1" transform="rotate(-90 32.6 64.1)">62.2</text>
<text x="40.8" y="60.6" transform="rotate(-90 40.8 60.6)">61</text>
<text x="151.1" y="60.1">3</text>
<text x="109.1" y="77.1" transform="rotate(1 109.1 77.1)">Ø3</text>
<text x="108.6" y="82.7" transform="rotate(11 108.6 82.7)">Ø3</text>
<text x="124.9" y="78.3">R3.6</text>
<text x="222.6" y="79.2">R3</text>
<text x="125.7" y="87.6" transform="rotate(-19 125.7 87.6)">Ø3</text>
<text x="102.7" y="99.4" transform="rotate(-90 102.7 99.4)">7.2</text>
<text x="169.8" y="121.5">35.8</text>
<text x="236.1" y="130" transform="rotate(-90 236.1 130)">.29</text>
<text x="98.2" y="142.6" transform="rotate(-1 98.2 142.6)">R3</text>
<text x="44.7" y="146.8">R5</text>
<text x="142.2" y="145.9">R6</text>
<text x="230.4" y="148.6" transform="rotate(-90 230.4 148.6)">15</text>
<text x="72.8" y="150.1" transform="rotate(-90 72.8 150.1)">12</text>
<text x="111.4" y="152.9">R1</text>
<text x="123.7" y="150.6" transform="rotate(-90 123.7 150.6)">23.49</text>
<text x="167.6" y="151.9" transform="rotate(-90 167.6 151.9)">15.29</text>
<text x="293.5" y="153.9" transform="rotate(-90 293.5 153.9)">1.75</text>
<text x="71.5" y="163.8">20</text>
<text x="227.6" y="167.2" transform="rotate(-90 227.6 167.2)">3</text>
<text x="69.5" y="170.4">42.4</text>
<text x="169.8" y="171.4">76.4</text>
<text x="69.4" y="177.6">58.4</text>
<text x="212.9" y="210.4" transform="rotate(1 212.9 210.4)">Ø4.2</text>
<text x="231" y="248.5">JankPot</text>
<text x="255" y="248.5">1:1</text>
<text x="289" y="248.5">Ashton Doughty 16/07/2023</text>
<text x="399.1" y="285.7">9/9</text>
</g>
<g font-size="3.5">
<text x="39" y="8.8">1</text>
<text x="89" y="8.8">2</text>
<text x="139" y="8.8">3</text>
<text x="189" y="8.8">4</text>
<text x="239" y="8.8">5</text>
<text x="289" y="8.8">6</text>
<text x="339" y="8.8">7</text>
<text x="389" y="8.8">8</text>
<text x="16.3" y="30.2">A</text>
<text x="411.3" y="30.2">A</text>
<text x="16.3" y="78">B</text>
<text x="411.3" y="78">B</text>
<text x="16.2" y="125.9">C</text>
<text x="411.2" y="125.9">C</text>
<text x="16.2" y="173.7">D</text>
<text x="411.2" y="173.7">D</text>
<text x="16.3" y="221.6">E</text>
<text x="411.3" y="221.6">E</text>
<text x="16.4" y="269.4">F</text>
<text x="411.4" y="269.4">F</text>
<text x="39" y="290.8">1</text>
<text x="89" y="290.8">2</text>
<text x="139" y="290.8">3</text>
<text x="189" y="290.8">4</text>
<text x="239" y="290.8">5</text>
<text x="289" y="290.8">6</text>
<text x="339" y="290.8">7</text>
<text x="389" y="290.8">8</text>
</g>
<g font-size="2.5">
<text x="231" y="242.9">Dept.</text>
<text x="255" y="242.9">Technical reference</text>
<text x="289" y="242.9">Created by</text>
<text x="350" y="242.9">Approved by</text>
<text x="289" y="252.8">Document type</text>
<text x="350" y="252.8">Document status</text>
<text x="289" y="262.9">Title</text>
<text x="350" y="262.9">DWG No.</text>
<text x="350" y="279.9">Rev.</text>
<text x="360" y="279.9">Date of issue</text>
<text x="396" y="279.9">Sheet</text>
</g>
</svg>
